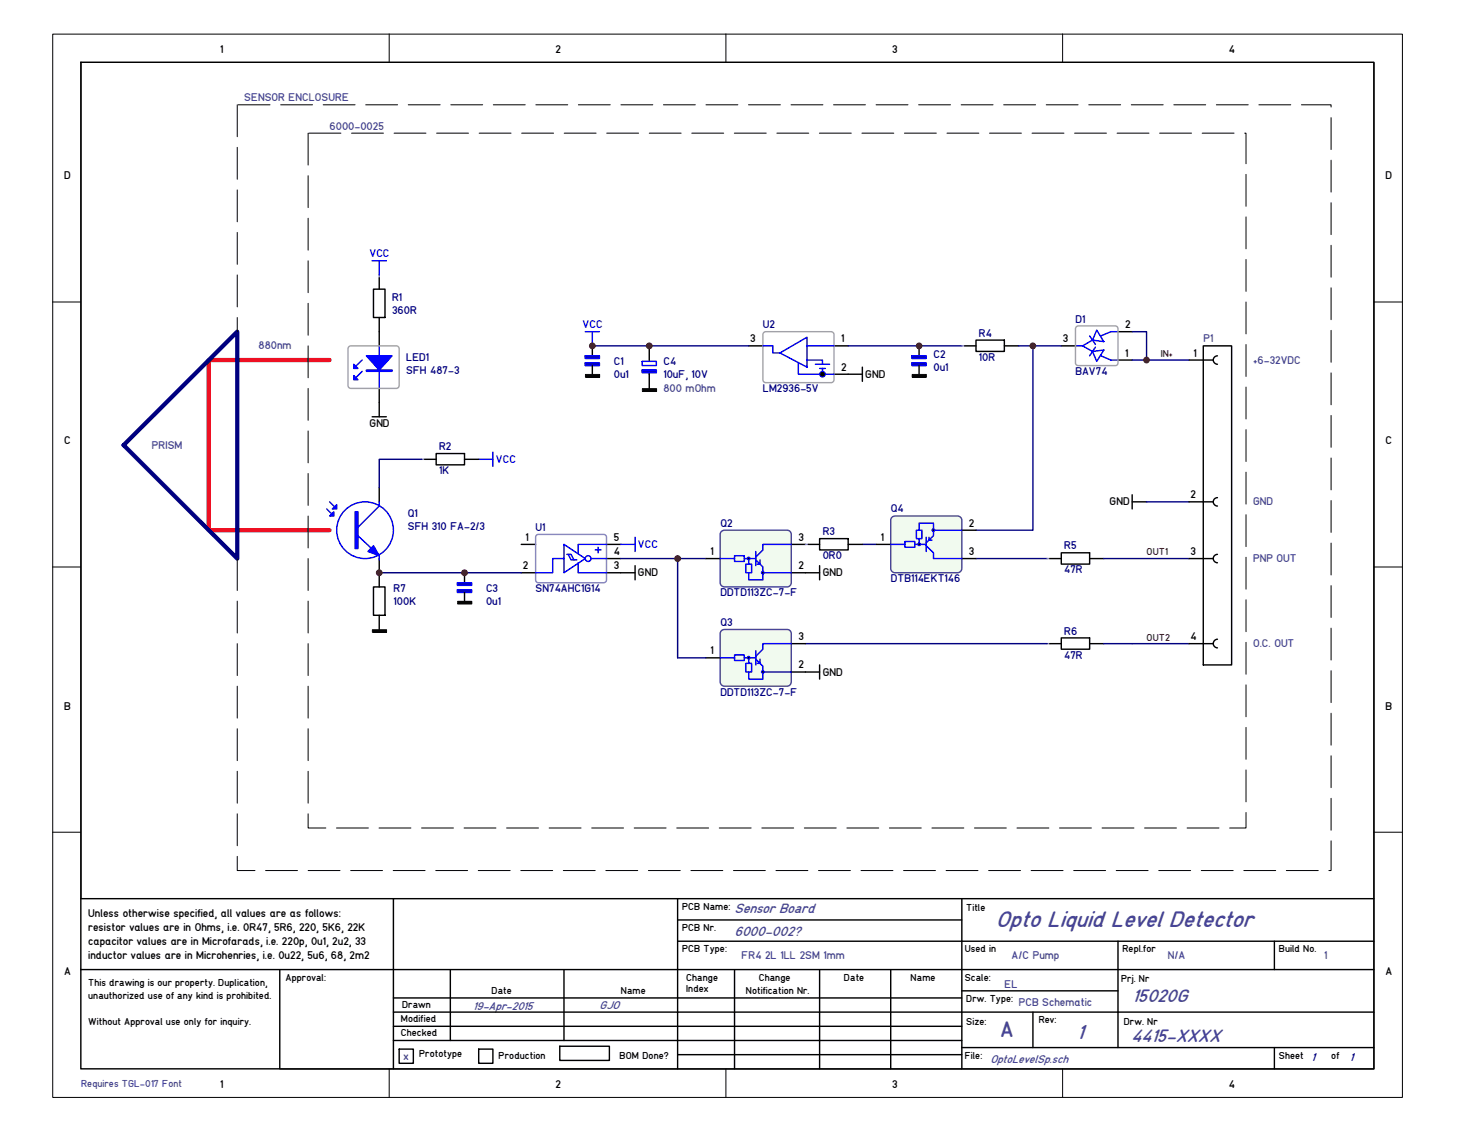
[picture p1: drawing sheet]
<svg xmlns="http://www.w3.org/2000/svg" width="279mm" height="216mm" viewBox="0 0 279 216" stroke-linecap="round" stroke-linejoin="round" font-family="sans-serif">
<g fill="none" stroke="#000" stroke-width=".19">
<path d="M10.1 6.5h257.9v203.2h-257.9zM15.5 11.9h247.1v192.4h-247.1zM74.4 6.5v5.4M138.7 6.5v5.4M203.1 6.5v5.4M10 57.7h5.5M262.6 57.7h5.4M10 108.3h5.5M262.6 108.3h5.4M10 159h5.5M262.6 159h5.4M74.4 204.2v5.4"/>
<path d="M138.7 204.2v5.4M203.1 204.2v5.4"/>
</g>
<path d="M15.5 171.8h59.7v13.5h-59.7z" fill="#fff"/>
<path d="M15.5 171.7h59.7v13.6h-59.7z" fill="none" stroke="#fff" stroke-width=".19"/>
<path d="M15.5 185.3h38v19h-38z" fill="#fff"/>
<path d="M15.5 185.3h38v19h-38z" fill="none" stroke="#fff" stroke-width=".19"/>
<g fill="none" stroke="#000" stroke-width=".27">
<path d="M15.5 11.9h247.1v192.3h-247.1zM72.5 63.4v2.7M72.5 74.2v2.7M143.1 66.1h2.7M159.4 66.1h2.7M159.4 71.5h2.7M15.5 171.7h59.7M129.5 171.7v32.5M129.5 179.8h133.1M129.5 175.8h54.3M183.8 171.7v32.5M213.7 179.8v20.4"/>
<path d="M243.5 179.8v5.5M262.6 171.7h-187.4v32.5M15.5 185.3h247.1M53.5 185.3v18.9M75.2 190.7h108.6M75.2 193.4h187.4M75.2 196.1h108.6M75.2 198.8h108.6M86.1 185.3v13.5M107 199.9h9.5v2.7h-9.5zM107.8 185.3v13.5M140.4 185.3v18.9"/>
<path d="M156.6 185.3v18.9M170.2 185.3v18.9M183.8 189.3h29.9M197.4 193.4v6.8M76.3 200.4h2.7v2.8h-2.7zM91.5 200.4h2.7v2.8h-2.7zM129.5 201.5h54.3M183.8 200.2h78.8M243.5 200.2v4"/>
</g>
<path d="M146.1 63.4h13l.3 .5-.1 8.9-.5 .3-12.7-.1-.3-.4v-8.7z" fill="none" stroke="#a4a4a4" stroke-width=".27"/>
<path d="M69.2 71l-1.1 1.1M69.2 68.8l-1.1 1.1M72.5 66.1v8.1M145.8 66.1h1.9v1.3h1.4M149.1 67.4l5.1-3v5.7zM152.6 69.3v2.2h6.8M154.2 68.8h3v.8M154.2 66.1h5.2M155.8 69.6h2.7M156.6 70.4h1.1M157.2 70.4v1.1" fill="none" stroke="#00f" stroke-width=".27"/>
<circle cx="157.2" cy="71.5" r=".55" fill="#000"/>
<circle cx="157.2" cy="71.5" r=".55" fill="none" stroke="#00f" stroke-width=".19"/>
<path d="M70 68h4.9l-2.4 2.7z" fill="#00f"/>
<path d="M70 68h4.9l-2.4 2.7zM70 70.7h4.9v.3h-4.9z" fill="none" stroke="#00f" stroke-width=".27"/>
<path d="M70 70.8h4.9" fill="none" stroke="#00f" stroke-width=".25"/>
<path d="M67.6 71.8l.8 .8h-.8z" fill="#00f"/>
<path d="M67.6 71.8l.8 .8h-.8z" fill="none" stroke="#00f" stroke-width=".27"/>
<path d="M67.6 69.6l.8 .8h-.8z" fill="#00f"/>
<path d="M67.6 69.6l.8 .8h-.8zM62.4 97.2l.8 .8M63 95.9l.8 .8" fill="none" stroke="#00f" stroke-width=".27"/>
<path d="M66.8 66.2h9.2l.3 .4-.1 7.3-.5 .3-8.9-.1-.3-.4v-7.1z" fill="none" stroke="#a4a4a4" stroke-width=".27"/>
<path d="M72.5 93.2v2.7M72.5 106.7v2.7" fill="none" stroke="#000" stroke-width=".27"/>
<path d="M67.9 97.8h.5v7h-.5z" fill-rule="evenodd" fill="#00f"/>
<path d="M67.9 97.8h.5v7h-.5zM72.5 95.9v.8l-4.1 4.1M68.4 102.4l4.1 3.8v.8" fill="none" stroke="#00f" stroke-width=".27"/>
<path d="M71.4 104.3l1.1 1.9-2.2-.8z" fill="#00f"/>
<g fill="none" stroke="#00f" stroke-width=".27">
<path d="M71.4 104.3l1.1 1.9-2.2-.8z"/>
<circle cx="69.8" cy="101.3" r="5.4"/>
</g>
<path d="M63.5 97.2l.8-.8v.8z" fill="#00f"/>
<path d="M63.5 97.2l.8-.8v.8z" fill="none" stroke="#00f" stroke-width=".27"/>
<path d="M63 98.6l.8-.8v.8z" fill="#00f"/>
<g fill="none" stroke="#00f" stroke-width=".27">
<path d="M63 98.6l.8-.8v.8zM107.8 104l4 2.7-4 2.7zM107.8 106.7h-2.2v2.7h-3.2M108.3 105.9h.3l.5 1.1h1.1M108.6 105.9h.5l.6 1.1M110.5 107.5v1.9h5.4M112.9 106.7h3M113.7 105.1h1.2M114.3 104.6v1M115.9 104h-5.4v1.6"/>
<circle cx="112.4" cy="106.7" r=".55"/>
</g>
<path d="M175.6 66.1v1.9M99.6 109.4h2.8M99.6 104h2.8M115.9 109.4h2.7M115.9 106.7h2.7M115.9 104h2.7" fill="none" stroke="#000" stroke-width=".27"/>
<path d="M102.6 102.2h13.1l.2 .5-.1 8.4-.4 .2h-12.8l-.2-.5v-8.1z" fill="none" stroke="#8080c0" stroke-width=".27"/>
<path d="M174.3 68h2.7v.5h-2.7z" fill="none" stroke="#0000bf" stroke-width=".27"/>
<path d="M174.3 68h2.7v.5h-2.7z" fill-rule="evenodd" fill="#0000bf"/>
<path d="M174.3 68h2.7v.5h-2.7z" fill="none" stroke="#00f" stroke-width=".19"/>
<path d="M174.3 69.3h2.7v.6h-2.7z" fill="none" stroke="#0000bf" stroke-width=".27"/>
<path d="M174.3 69.3h2.7v.5h-2.7z" fill-rule="evenodd" fill="#0000bf"/>
<path d="M174.3 69.3h2.7v.5h-2.7z" fill="none" stroke="#00f" stroke-width=".19"/>
<path d="M175.6 69.9v1.6" fill="none" stroke="#000" stroke-width=".27"/>
<path d="M174.4 71.6h2.6v.5h-2.6z" fill="#040404"/>
<path d="M174.3 71.5h2.7v.6h-2.7z" fill="none" stroke="#040404" stroke-width=".19"/>
<path d="M113.2 66.1v1.9" fill="none" stroke="#000" stroke-width=".27"/>
<path d="M111.8 68h2.8v.5h-2.8z" fill="none" stroke="#0000bf" stroke-width=".27"/>
<path d="M111.8 68h2.8v.5h-2.8z" fill-rule="evenodd" fill="#0000bf"/>
<path d="M111.8 68h2.8v.5h-2.8z" fill="none" stroke="#00f" stroke-width=".19"/>
<path d="M111.8 69.3h2.8v.6h-2.8z" fill="none" stroke="#0000bf" stroke-width=".27"/>
<path d="M111.8 69.3h2.8v.5h-2.8z" fill-rule="evenodd" fill="#0000bf"/>
<path d="M111.8 69.3h2.8v.5h-2.8z" fill="none" stroke="#00f" stroke-width=".19"/>
<path d="M113.2 69.9v1.6" fill="none" stroke="#000" stroke-width=".27"/>
<path d="M111.9 71.6h2.7v.5h-2.7z" fill="#040404"/>
<path d="M111.9 71.5h2.7v.6h-2.7z" fill="none" stroke="#040404" stroke-width=".19"/>
<path d="M124.1 66.1v2.9M124.1 71v.5" fill="none" stroke="#000" stroke-width=".27"/>
<path d="M122.7 69h2.7v.9h-2.7z" fill="none" stroke="#00f" stroke-width=".27"/>
<path d="M122.7 70.7h2.7v.5h-2.7z" fill="none" stroke="#0000bf" stroke-width=".27"/>
<path d="M122.7 70.7h2.7v.5h-2.7z" fill-rule="evenodd" fill="#0000bf"/>
<path d="M122.7 70.7h2.7v.5h-2.7z" fill="none" stroke="#00f" stroke-width=".19"/>
<path d="M122.8 74.3h2.7v.5h-2.7z" fill="#040404"/>
<path d="M122.8 74.3h2.7v.5h-2.7z" fill="none" stroke="#040404" stroke-width=".19"/>
<path d="M124.1 71.5v2.7M71.4 112.1h2.2v5.5h-2.2zM72.5 109.4v2.7M72.5 117.6v2.7" fill="none" stroke="#000" stroke-width=".27"/>
<path d="M71.2 120.4h2.7v.4h-2.7z" fill="#040404"/>
<path d="M71.2 120.3h2.7v.5h-2.7z" fill="none" stroke="#040404" stroke-width=".19"/>
<path d="M72.5 52.5v.6M183.8 66.1h.6M200.1 106.7h.5M200.1 123h.5" fill="none" stroke="#8080c0" stroke-width=".27"/>
<g fill="none" stroke="#000" stroke-width=".27">
<path d="M71.4 55.2h2.2v5.5h-2.2zM72.5 53.1v2.1M72.5 60.7v2.7M184.4 66.1h2.1M186.5 65h5.4v2.1h-5.4zM191.9 66.1h2.7M202.8 66.1h2.7M213.7 68.8h2.7M213.7 63.4h2.7M88.8 109.4v1.9M200.6 106.7h2.2M202.8 105.6h5.4v2.2h-5.4z"/>
<path d="M208.2 106.7h2.7M200.6 123h2.2M202.8 121.9h5.4v2.1h-5.4zM208.2 123h2.7"/>
</g>
<path d="M71.1 79.6h2.7M72.5 76.9v2.7M162.1 71.5h2.7M164.8 70.1v2.8M216.4 94.5v2.7M216.4 95.9h2.7M118.6 109.4h2.8M121.4 108.1v2.7M153.9 109.4h2.7M156.6 108.1v2.7M153.9 128.4h2.7M156.6 127v2.8" fill="none" stroke="#040404" stroke-width=".27"/>
<g fill="none" stroke="#00f" stroke-width=".27">
<path d="M71.1 49.8h2.7M72.5 49.8v2.7M111.8 63.4h2.8M113.2 63.4v2.7M205.5 66.1h1.4M206.9 66.1l1.9 1M208.2 64.2l1.1 1.6M208.8 67.1l2.1-.2-1.3 2.1zM208.8 65l-1.9 1.1M209.3 66.3l-1.1 1.7M209.6 63.1l1.3 2.2-2.1-.3zM210.4 68l1.9 .8h1.4"/>
<path d="M213.7 63.4h-1.4l-1.9 .8M91.5 87.8h2.7M94.2 86.4v2.7M118.6 104h2.8M121.4 102.7v2.7"/>
</g>
<path d="M113.2 66.1h29.9M162.1 66.1h21.7M194.6 66.1h8.2M197.4 66.1v35.2h-10.9M72.5 109.4h27.1M118.6 106.7h16.3M129.5 106.7v19M164.8 104h2.7M186.5 106.7h13.6M153.9 123h46.2M210.9 123h5.5" fill="none" stroke="#000080" stroke-width=".27"/>
<path d="M205.8 62.3h7.6l.3 .5-.1 6.8-.5 .3h-7l-.5-.3-.1-6.8z" fill="none" stroke="#a4a4a4" stroke-width=".27"/>
<path d="M63 68.8h-23.1v32.5h23.1" fill="none" stroke="#ee0e22" stroke-width=".81"/>
<path d="M23.6 85l21.7-21.6v43.3z" fill="none" stroke="#000080" stroke-width=".81"/>
<path d="M58.9 25.4v132.8h179.2v-132.8h-179.2" fill="none" stroke="#000" stroke-width=".19" stroke-dasharray="6.1 2"/>
<path d="M87.4 111.3h2.7v.5h-2.7z" fill="none" stroke="#0000bf" stroke-width=".27"/>
<path d="M87.4 111.3h2.7v.5h-2.7z" fill-rule="evenodd" fill="#0000bf"/>
<path d="M87.4 111.3h2.7v.5h-2.7z" fill="none" stroke="#00f" stroke-width=".19"/>
<path d="M87.4 112.7h2.7v.5h-2.7z" fill="none" stroke="#0000bf" stroke-width=".27"/>
<path d="M87.4 112.7h2.7v.5h-2.7z" fill-rule="evenodd" fill="#0000bf"/>
<path d="M87.4 112.7h2.7v.5h-2.7z" fill="none" stroke="#00f" stroke-width=".19"/>
<path d="M88.8 113.2v1.7" fill="none" stroke="#000" stroke-width=".27"/>
<path d="M87.5 114.9h2.7v.5h-2.7z" fill="#040404"/>
<path d="M87.5 114.9h2.7v.5h-2.7z" fill="none" stroke="#040404" stroke-width=".19"/>
<path d="M80.6 87.8h.6" fill="none" stroke="#8080c0" stroke-width=".27"/>
<path d="M81.2 87.8h2.2M83.4 86.7h5.4v2.1h-5.4zM88.8 87.8h2.7" fill="none" stroke="#000" stroke-width=".27"/>
<path d="M80.6 87.8h-8.1v5.4" fill="none" stroke="#000080" stroke-width=".27"/>
<path d="M137.9 120.5l.6-.2h11.9a.78 .78 0 0 1 .8 .8v9.2a.81 .81 0 0 1-.8 .8h-11.9a.85 .85 0 0 1-.9-.8v-9.2z" fill-rule="evenodd" fill="#f1faef"/>
<path d="M137.9 120.5l.6-.2h11.9a.78 .78 0 0 1 .8 .8v9.2a.81 .81 0 0 1-.8 .8h-11.9a.85 .85 0 0 1-.9-.8v-9.2z" fill="none" stroke="#48438b" stroke-width=".27"/>
<path d="M134.9 125.7h2.7M151.2 123h2.7M151.2 128.4h2.7" fill="none" stroke="#000" stroke-width=".27"/>
<path d="M137.6 125.7h2.8v-.6h1.8v1.1h-1.8v-.5M143.1 125.7v1h-.6v1.7h1.1v-1.7h-.5M143.1 128.4v1.4h2.7v-1.4M144.4 124.3v1.4h-2.2M144.4 125.9l1.4 1.4v1.1h5.4M144.4 125.7v1.3M145.2 125.9v.8h-.5M151.2 123h-5.4v1l-1.4 1.4" fill="none" stroke="#00f" stroke-width=".27"/>
<g fill="#000">
<circle cx="143.1" cy="125.7" r=".28"/>
<circle cx="145.8" cy="128.4" r=".28"/>
</g>
<g fill="none" stroke="#00f" stroke-width=".19">
<circle cx="143.1" cy="125.7" r=".28"/>
<circle cx="145.8" cy="128.4" r=".28"/>
</g>
<path d="M129.5 125.7h5.4" fill="none" stroke="#000080" stroke-width=".27"/>
<path d="M170.5 98.8l.5-.2h12a.8 .8 0 0 1 .8 .8v9.2a.83 .83 0 0 1-.8 .8h-12a.83 .83 0 0 1-.8-.8v-9.2z" fill-rule="evenodd" fill="#f1faef"/>
<path d="M170.5 98.8l.5-.2h12a.8 .8 0 0 1 .8 .8v9.2a.83 .83 0 0 1-.8 .8h-12a.83 .83 0 0 1-.8-.8v-9.2z" fill="none" stroke="#48438b" stroke-width=".27"/>
<path d="M167.5 104h2.7M183.8 106.7h2.7M183.8 101.3h2.7" fill="none" stroke="#000" stroke-width=".27"/>
<path d="M170.2 104h2.7v.6h1.9v-1.1h-1.9v.5M174.8 104h2.2v1.4M175.6 102.9h.6v-1.6h-1.1v1.6h.5v1.1M175.6 101.3v-1.4h2.8v1.4M177 104.3l1.4 1.3v1.1h5.4M177 102.7v1.3M177.5 102.7v.5h.6M183.8 101.3h-5.4v1.1l-1.4 1.3" fill="none" stroke="#00f" stroke-width=".27"/>
<g fill="#000">
<circle cx="175.7" cy="104" r=".28"/>
<circle cx="178.4" cy="101.3" r=".28"/>
</g>
<g fill="none" stroke="#00f" stroke-width=".19">
<circle cx="175.7" cy="104" r=".28"/>
<circle cx="178.4" cy="101.3" r=".28"/>
</g>
<path d="M137.9 101.5l.6-.2h11.9a.78 .78 0 0 1 .8 .8v9.2a.8 .8 0 0 1-.8 .8h-11.9a.84 .84 0 0 1-.9-.8v-9.2z" fill-rule="evenodd" fill="#f1faef"/>
<path d="M137.9 101.5l.6-.2h11.9a.78 .78 0 0 1 .8 .8v9.2a.8 .8 0 0 1-.8 .8h-11.9a.84 .84 0 0 1-.9-.8v-9.2z" fill="none" stroke="#48438b" stroke-width=".27"/>
<path d="M134.9 106.7h2.7M151.2 104h2.7M151.2 109.4h2.7M154.5 104h2.1M156.6 102.9h5.5v2.2h-5.5zM162.1 104h2.7" fill="none" stroke="#000" stroke-width=".27"/>
<path d="M137.6 106.7h2.8v-.5h1.8v1.1h-1.8v-.6M143.1 106.7v1.1h-.6v1.6h1.1v-1.6h-.5M143.1 109.4v1.4h2.7v-1.4M144.4 105.4v1.3h-2.2M144.4 107l1.4 1.3v1.1h5.4M144.4 106.7v1.4M145.2 107v.8h-.5M151.2 104h-5.4v1.1l-1.4 1.3" fill="none" stroke="#00f" stroke-width=".27"/>
<g fill="#000">
<circle cx="143.1" cy="106.7" r=".28"/>
<circle cx="145.8" cy="109.4" r=".28"/>
</g>
<g fill="none" stroke="#00f" stroke-width=".19">
<circle cx="143.1" cy="106.7" r=".28"/>
<circle cx="145.8" cy="109.4" r=".28"/>
</g>
<path d="M153.9 104h.6" fill="none" stroke="#8080c0" stroke-width=".27"/>
<path d="M45.3 20v43.4M45.3 106.7v59.6h209.1v-146.3h-209.1" fill="none" stroke="#000" stroke-width=".19" stroke-dasharray="6.1 2"/>
<circle cx="175.6" cy="66.1" r=".54" fill="#800000"/>
<circle cx="175.6" cy="66.1" r=".54" fill="none" stroke="#800000" stroke-width=".19"/>
<circle cx="113.2" cy="66.1" r=".55" fill="#800000"/>
<circle cx="113.2" cy="66.1" r=".55" fill="none" stroke="#800000" stroke-width=".19"/>
<circle cx="124.1" cy="66.1" r=".55" fill="#800000"/>
<circle cx="124.1" cy="66.1" r=".55" fill="none" stroke="#800000" stroke-width=".19"/>
<circle cx="129.5" cy="106.7" r=".55" fill="#800000"/>
<circle cx="129.5" cy="106.7" r=".55" fill="none" stroke="#800000" stroke-width=".19"/>
<circle cx="197.4" cy="66.1" r=".54" fill="#800000"/>
<circle cx="197.4" cy="66.1" r=".54" fill="none" stroke="#800000" stroke-width=".19"/>
<path d="M216.4 68.8h10.8M210.9 106.7h16.3M216.4 123h10.8" fill="none" stroke="#000080" stroke-width=".27"/>
<circle cx="88.8" cy="109.4" r=".55" fill="#800000"/>
<circle cx="88.8" cy="109.4" r=".55" fill="none" stroke="#800000" stroke-width=".19"/>
<path d="M219.1 95.9h8.1" fill="none" stroke="#000080" stroke-width=".27"/>
<circle cx="72.5" cy="109.4" r=".55" fill="#800000"/>
<circle cx="72.5" cy="109.4" r=".55" fill="none" stroke="#800000" stroke-width=".19"/>
<path d="M227.2 68.8h4.7M230 66.1h5.4v60.9h-5.4zM232.7 68a.8 .8 0 0 0-.8 .8 .8 .8 0 0 0 .8 .8M227.2 95.9h4.7M232.7 95.1a.8 .8 0 0 0-.8 .8 .8 .8 0 0 0 .8 .8M227.2 106.7h4.7M232.7 105.9a.8 .8 0 0 0-.8 .8 .8 .8 0 0 0 .8 .8M227.2 123h4.7M232.7 122.1a.83 .83 0 0 0-.8 .9 .83 .83 0 0 0 .8 .8" fill="none" stroke="#000" stroke-width=".27"/>
<path d="M216.4 63.4h2.7v5.4" fill="none" stroke="#000080" stroke-width=".27"/>
<circle cx="219.1" cy="68.8" r=".53" fill="#800000"/>
<circle cx="219.1" cy="68.8" r=".53" fill="none" stroke="#800000" stroke-width=".19"/>
<text font-size="4.5" fill="#48438b" x="190.3" y="177.2">Opto Liquid Level Detector</text>
<text font-size="4.2" fill="#48438b" x="191.1" y="198.1">A</text>
<text font-size="4" fill="#48438b" x="205.8" y="198.5">1</text>
<g font-size="3.6" fill="#48438b">
<text x="216.4" y="191.5">15020G</text>
<text x="216.2" y="199.1">4415-XXXX</text>
</g>
<g font-size="2.7" fill="#48438b">
<text x="140.4" y="178.8">6000-002?</text>
<text x="140.4" y="174.5">Sensor Board</text>
</g>
<g font-size="2.2" fill="#48438b">
<text x="90.4" y="193">19-Apr-2015</text>
<text x="114.6" y="192.7">GJO</text>
<text x="189.3" y="203">OptoLevelSp.sch</text>
</g>
<g font-size="2.2" fill="#000080">
<text x="250.6" y="202.8">1</text>
<text x="257.9" y="202.8">1</text>
</g>
<g font-size="2.1">
<text x="42.1" y="10.2">1</text>
<text x="106.2" y="10.2">2</text>
<text x="170.5" y="10.2">3</text>
<text x="234.9" y="10.2">4</text>
<text x="12.2" y="34.3">D</text>
<text x="264.8" y="34.3">D</text>
<text x="143.4" y="65.4">3</text>
<text x="160.7" y="65.4">1</text>
<text x="203.1" y="65.4">3</text>
<text x="215.1" y="62.7">2</text>
<text x="160.7" y="70.8">2</text>
<text x="215.1" y="68.1">1</text>
<text x="228.1" y="68.1">1</text>
<text x="12.2" y="84.9">C</text>
<text x="264.8" y="84.9">C</text>
<text x="227.5" y="95.2">2</text>
<text x="185.2" y="100.6">2</text>
<text x="100.5" y="103.3">1</text>
<text x="117.3" y="106">4</text>
<text x="117.3" y="103.3">5</text>
<text x="135.8" y="106">1</text>
<text x="152.6" y="103.3">3</text>
<text x="168.4" y="103.3">1</text>
<text x="185.2" y="106">3</text>
<text x="227.5" y="106">3</text>
<text x="99.9" y="108.8">2</text>
<text x="117.3" y="108.8">3</text>
<text x="152.6" y="108.8">2</text>
<text x="135.8" y="125">1</text>
<text x="152.6" y="122.3">3</text>
<text x="227.5" y="122.3">4</text>
<text x="152.6" y="127.7">2</text>
<text x="12.2" y="135.6">B</text>
<text x="264.8" y="135.6">B</text>
<text x="16.8" y="175.1">Unless otherwise specified, all values are as follows:</text>
<text x="16.8" y="177.8">resistor values are in Ohms, i.e. 0R47, 5R6, 220, 5K6, 22K</text>
<text x="16.8" y="180.6">capacitor values are in Microfarads, i.e. 220p, 0u1, 2u2, 33</text>
<text x="16.8" y="183.3">inductor values are in Microhenries, i.e. 0u22, 5u6, 68, 2m2</text>
<text x="12.2" y="186.2">A</text>
<text x="264.8" y="186.2">A</text>
<text x="42.1" y="207.9">1</text>
<text x="106.2" y="207.9">2</text>
<text x="170.5" y="207.9">3</text>
<text x="234.9" y="207.9">4</text>
</g>
<g font-size="2.1" fill="#48438b">
<text x="46.7" y="19.4">SENSOR ENCLOSURE</text>
<text x="63" y="24.8">6000-0025</text>
<text x="230" y="65.4">P1</text>
<text x="49.4" y="66.8">880nm</text>
<text x="239.5" y="69.5">+6-32VDC</text>
<text x="126.8" y="74.9">800 mOhm</text>
<text x="29" y="85.7">PRISM</text>
<text x="239.5" y="96.6">GND</text>
<text x="239.5" y="107.4">PNP OUT</text>
<text x="239.5" y="123.7">O.C. OUT</text>
<text x="141.7" y="183.3">FR4 2L 1LL 2SM 1mm</text>
<text x="193.3" y="183.3">A/C Pump</text>
<text x="223.2" y="183.3">N/A</text>
<text x="253.1" y="183.3">1</text>
<text x="192" y="188.7">EL</text>
<text x="194.7" y="192.2">PCB Schematic</text>
<text x="77.1" y="202.5">x</text>
</g>
<g font-size="2.1" fill="#00f">
<text x="70.6" y="49.1">VCC</text>
<text x="111.3" y="62.7">VCC</text>
<text x="94.8" y="88.4">VCC</text>
<text x="121.9" y="104.7">VCC</text>
</g>
<g font-size="2.1" fill="#000080">
<text x="74.9" y="57.6">R1</text>
<text x="74.9" y="60">360R</text>
<text x="145.8" y="62.7">U2</text>
<text x="187.1" y="64.3">R4</text>
<text x="205.5" y="61.6">D1</text>
<text x="77.6" y="69">LED1</text>
<text x="77.6" y="71.4">SFH 487-3</text>
<text x="117.3" y="69.8">C1</text>
<text x="126.8" y="69.8">C4</text>
<text x="178.4" y="68.4">C2</text>
<text x="178.4" y="70.8">0u1</text>
<text x="187.1" y="69">10R</text>
<text x="205.5" y="71.7">BAV74</text>
<text x="117.3" y="72.2">0u1</text>
<text x="126.8" y="72.2">10uF, 10V</text>
<text x="145.8" y="74.9">LM2936-5V</text>
<text x="83.9" y="86">R2</text>
<text x="83.9" y="90.6">1K</text>
<text x="77.9" y="98.7">Q1</text>
<text x="77.9" y="101.2">SFH 310 FA-2/3</text>
<text x="102.4" y="101.4">U1</text>
<text x="137.7" y="100.6">Q2</text>
<text x="170.3" y="97.9">Q4</text>
<text x="157.2" y="102.3">R3</text>
<text x="157.2" y="106.8">0R0</text>
<text x="203.4" y="105">R5</text>
<text x="75.2" y="113.1">R7</text>
<text x="92.9" y="113.1">C3</text>
<text x="102.4" y="113.1">SN74AHC1G14</text>
<text x="137.7" y="113.9">DDTD113ZC-7-F</text>
<text x="170.3" y="111.2">DTB114EKT146</text>
<text x="203.4" y="109.6">47R</text>
<text x="75.2" y="115.5">100K</text>
<text x="92.9" y="115.5">0u1</text>
<text x="137.7" y="119.6">Q3</text>
<text x="203.4" y="121.2">R6</text>
<text x="203.4" y="125.8">47R</text>
<text x="137.7" y="132.9">DDTD113ZC-7-F</text>
</g>
<g font-size="2.1" fill="#040404">
<text x="165.4" y="72.2">GND</text>
<text x="70.6" y="81.7">GND</text>
<text x="212" y="96.6">GND</text>
<text x="121.9" y="110.1">GND</text>
<text x="157.2" y="110.1">GND</text>
<text x="157.2" y="129.1">GND</text>
</g>
<g font-size="1.9" fill="#800000">
<text x="221.8" y="68.2">IN+</text>
<text x="219.1" y="106.1">OUT1</text>
<text x="219.1" y="122.4">OUT2</text>
</g>
<g font-size="1.9">
<text x="130.3" y="173.8">PCB Name:</text>
<text x="130.3" y="177.9">PCB Nr.</text>
<text x="184.7" y="174.1">Title</text>
<text x="130.3" y="181.9">PCB Type:</text>
<text x="184.4" y="181.9">Used in</text>
<text x="214.5" y="181.9">Repl.for</text>
<text x="244.4" y="181.9">Build No.</text>
<text x="16.8" y="188.5">This drawing is our property. Duplication,</text>
<text x="16.8" y="190.9">unauthorized use of any kind is prohibited.</text>
<text x="54.6" y="187.4">Approval:</text>
<text x="93.9" y="189.8">Date</text>
<text x="118.7" y="189.8">Name</text>
<text x="131.1" y="187.4">Change</text>
<text x="131.1" y="189.6">Index</text>
<text x="142.5" y="189.8">Notification Nr.</text>
<text x="145" y="187.4">Change</text>
<text x="161.3" y="187.4">Date</text>
<text x="174" y="187.4">Name</text>
<text x="184.4" y="187.4">Scale:</text>
<text x="184.7" y="191.4">Drw. Type:</text>
<text x="214.2" y="187.7">Prj. Nr</text>
<text x="16.8" y="195.8">Without Approval use only for inquiry.</text>
<text x="76.6" y="195.2">Modified</text>
<text x="76.6" y="198">Checked</text>
<text x="76.8" y="192.5">Drawn</text>
<text x="184.7" y="195.8">Size:</text>
<text x="198.5" y="195.5">Rev:</text>
<text x="214.8" y="195.8">Drw. Nr</text>
<text x="80.1" y="202">Prototype</text>
<text x="95.3" y="202.3">Production</text>
<text x="118.4" y="202.3">BOM Done?</text>
<text x="184.4" y="202.3">File:</text>
<text x="244.4" y="202.3">Sheet</text>
<text x="254.4" y="202.3">of</text>
</g>
<text font-size="1.9" fill="#48438b" x="15.5" y="207.7">Requires TGL-017 Font</text>
</svg>
